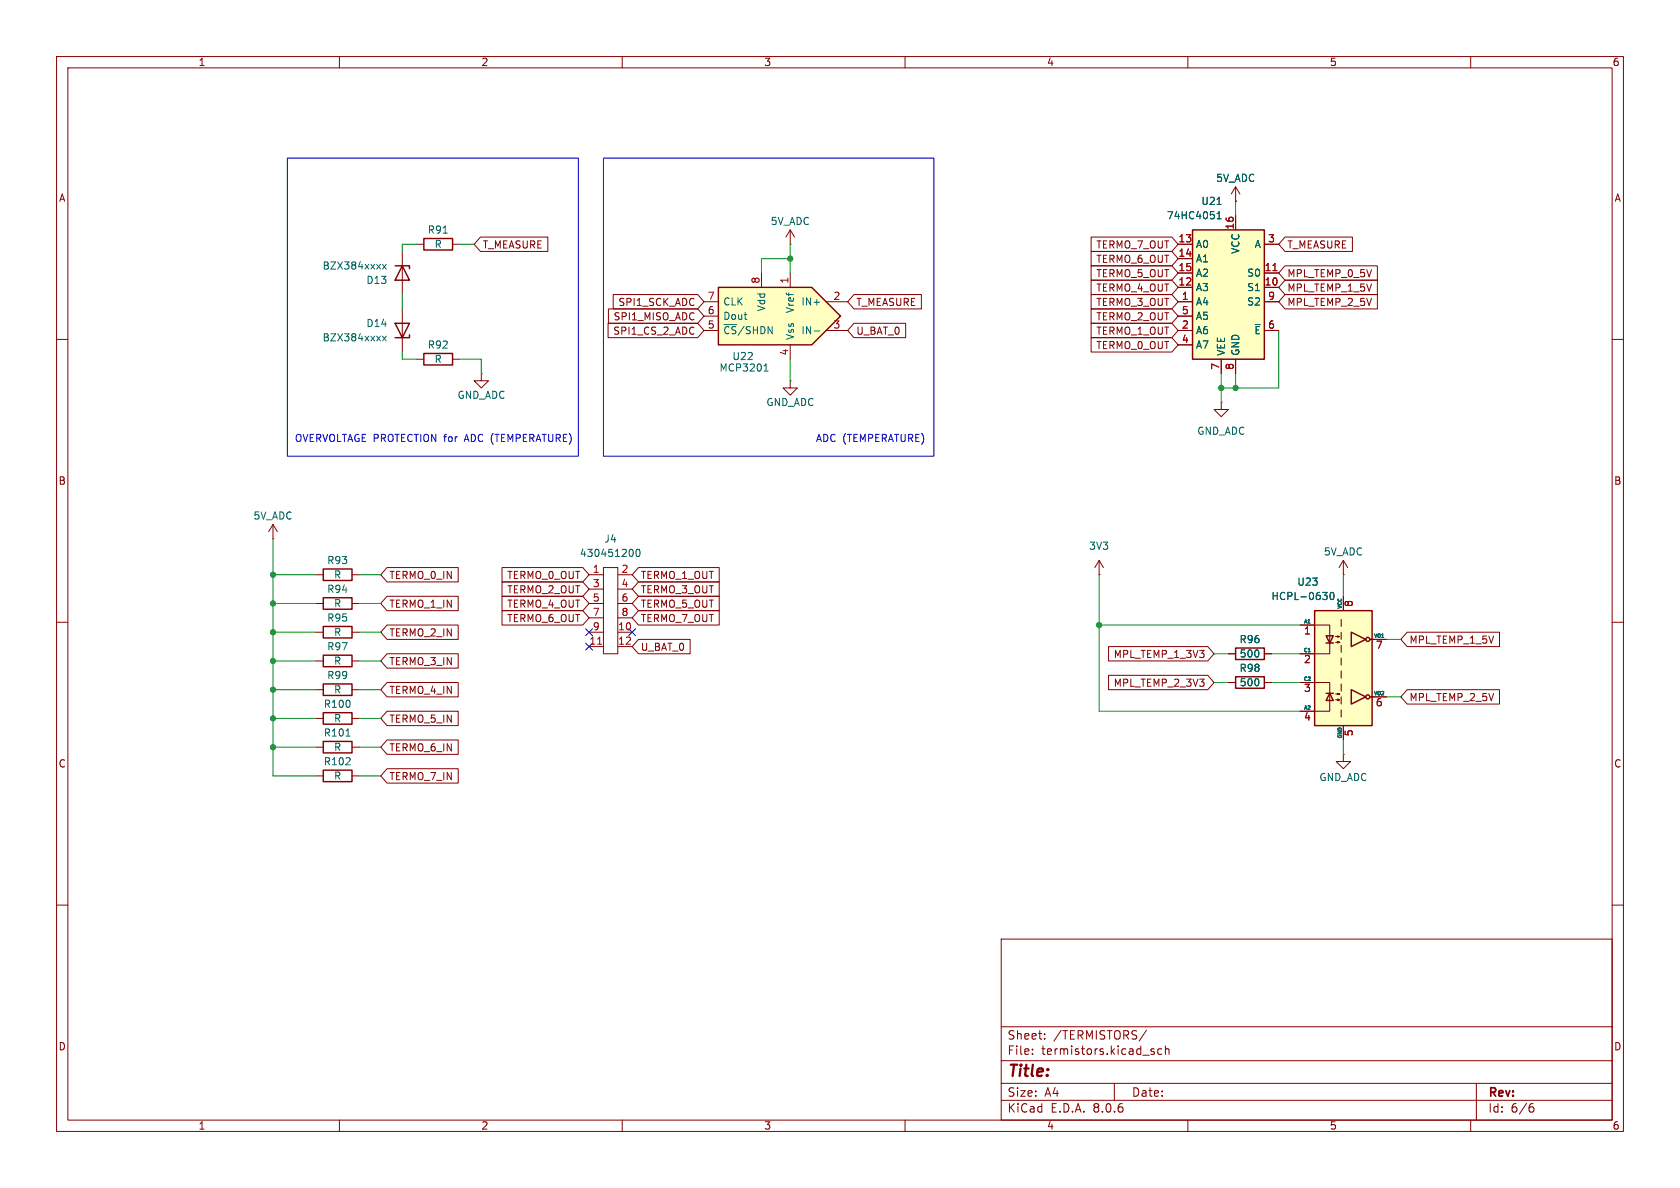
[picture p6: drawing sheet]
<svg xmlns="http://www.w3.org/2000/svg" width="297mm" height="210mm" viewBox="0 0 297 210" stroke-linecap="round" stroke-linejoin="round" font-family="sans-serif">
<g fill="none" stroke="#840000" stroke-width=".18">
<path d="M10 10h277v190h-277zM12 12h273v186h-273zM60 10v2M110 10v2M160 10v2M210 10v2M260 10v2M10 60h2M285 60h2M10 110h2M285 110h2M237.5 133.4v1.2h1.3l-1.3 1.3-1.3-1.3h1.3"/>
<path d="M237.5 133.4h.1M10 160h2M285 160h2M177 166h108v32h-108zM60 198v2M110 198v2M160 198v2M177 194.5h108M177 191.5h108M177 187.5h108M177 181.5h108M182.5 186.3v.1"/>
<path d="M182.5 185.5v.1M184.7 183.6v.1M184.7 182.8v.1M197 191.5v3M202.7 182.1l-1.3 2M203.7 185.9l.3 .1 .1 .2-.2 .2h-.3M203.7 185.4l.3 .1M205.4 185.5l-.4-.1-.3 .3v.4l.1 .2h.6M206 185.5l.2-.1 .4 .1 .1 .9M206 184.9v1.5M210 198v2M260 198v2"/>
<path d="M261 191.5v6.5M270.6 195.7h.3l.3 .3-.1 .5-.5 .1M271 195.1l-.4 .1"/>
</g>
<path d="M232.4 108h10.2v20.3h-10.2z" fill="#ffffc2"/>
<g fill="none" stroke="#840000" stroke-width=".25">
<path d="M57.1 105.7h5.1v2h-5.1zM57.1 115.8h5.1v2.1h-5.1zM232.4 108h10.2v20.3h-10.2zM234.4 112.4h1.3l-.6 1.3zM234.4 113.7h1.3M238.9 111.8l2.5 1.2-2.5 1.3zM242.2 113h.6M57.1 120.9h5.1v2h-5.1zM57.1 126h5.1v2h-5.1zM234.4 122.6h1.3M235.1 122.6l.6 1.2h-1.3zM238.9 121.9l2.5 1.3-2.5 1.3z"/>
<path d="M242.2 123.2h.5"/>
<circle cx="241.8" cy="113" r=".36"/>
<circle cx="241.8" cy="123.2" r=".36"/>
</g>
<g fill="none" stroke="#840000" stroke-width=".18">
<path d="M55.9 106.7h1.2M55.9 116.8h1.2M62.2 106.7h1.3M62.2 116.8h1.3M229.9 110.5h2.5M229.9 115.6h2.5M232.5 110.5h2.6v3.3M235.1 113.7v1.9h-2.6M236.1 113.5h.8l-.4 .2v-.3l.4 .1M236.1 112.5h.8l-.4 .1v-.2l.4 .1M237.1 109.5v1.2M237.1 111.8v1.2"/>
<path d="M237.1 114v1.3M237.1 116.3v1.3M237.1 118.6v1.3M237.5 105.4v2.6M242.6 113h2.5M55.9 121.9h1.2M55.9 127h1.2M62.2 121.9h1.3M62.2 127h1.3M229.9 120.7h2.5M229.9 125.7h2.5M232.5 120.7h2.6v3.3"/>
<path d="M235.1 123.8v1.9h-2.6M236.1 123.7h.8l-.4 .1v-.2l.4 .1M236.1 122.7h.8l-.4 .1v-.2l.4 .1M237.1 120.9v1.3M237.1 123.2v1.3M237.1 125.5v1.2M237.5 128.3v2.5M242.6 123.2h2.5"/>
</g>
<path d="M231.3 115.2h.3M233.8 104.7h.8l-.4 .5M234.4 105.2l.2 .2v.3l-.2 .3M235.2 104.8l.2-.1a.68 .68 0 0 1 .5 .7 .68 .68 0 0 1-.5 .6l-.2-.1-.1-.4z" fill="none" stroke="#006464" stroke-width=".18"/>
<path d="M210.8 40.6h12.7v22.9h-12.7z" fill="#ffffc2"/>
<path d="M69.8 57.2h2.6l-1.3 2.5zM72.4 59.2v.5h-2.6M74.9 42.2h5.1v2h-5.1zM210.8 40.6h12.7v22.9h-12.7zM74.9 62.5h5.1v2h-5.1zM57.1 100.6h5.1v2h-5.1z" fill="none" stroke="#840000" stroke-width=".25"/>
<g fill="none" stroke="#840000" stroke-width=".18">
<path d="M218.4 35.6h.1M218.4 33v2.6M218.4 38.1v2.5M218.4 33l-.7 1.3M218.4 33l.8 1.3M71.1 54.6v7.6M73.7 43.2h1.2M80 43.2h1.3M208.3 53.3h2.5M208.3 50.8h2.5M208.3 48.3h2.5M208.3 43.2h2.5"/>
<path d="M208.3 45.7h2.5M208.3 58.4h2.5M208.3 55.9h2.5M223.5 53.3h2.6M223.5 50.8h2.6M223.5 48.3h2.6M223.5 43.2h2.6M223.5 58.4h2.6M73.7 63.5h1.2M80 63.5h1.3M85.1 66v1.3h1.3l-1.3 1.3-1.3-1.3h1.3M85.1 66h.1"/>
<path d="M139.7 67.3v1.3h1.3l-1.3 1.3-1.3-1.3h1.3M139.7 67.3h.1M208.3 61h2.5M215.9 71.1v1.3h1.3l-1.3 1.3-1.3-1.3h1.3M215.9 71.1h.1M215.9 63.5v2.5M218.4 63.5v2.5M48.3 95.3h.1M48.3 92.7l-.8 1.3M48.3 92.7v2.6M48.3 92.7l.7 1.3M194.3 99.1l-.8 1.2"/>
<path d="M194.3 99.1v2.5M194.3 99.1l.8 1.2M237.5 99.1l.8 1.2M237.5 99.1v2.5M237.5 99.1l-.8 1.2M55.9 101.6h1.2M62.2 101.6h1.3M194.3 101.6h.1M237.5 101.6h.1"/>
</g>
<path d="M225 47.8h.8" fill="none" stroke="#a90000" stroke-width=".18"/>
<path d="M215.2 36.1h.7M215.2 38.7h.7M215.2 37.8l.3-.4v1.3M67.6 59.4l.7 .9M68.3 59.4l-.7 .9M78.3 41.2h.8M221.9 57.4h.9" fill="none" stroke="#006464" stroke-width=".18"/>
<path d="M127 50.8h16.5l5.1 5.1-5.1 5.1h-16.5z" fill="#ffffc2"/>
<path d="M69.8 47h2.6v.5M71.1 47l1.3 2.5h-2.6zM127 50.8h16.5l5.1 5.1-5.1 5.1h-16.5zM57.1 110.7h5.1v2.1h-5.1zM218.4 119.6h5.1v2.1h-5.1zM218.4 114.6h5.1v2h-5.1zM57.1 131.1h5.1v2h-5.1zM57.1 136.1h5.1v2.1h-5.1z" fill="none" stroke="#840000" stroke-width=".25"/>
<g fill="none" stroke="#840000" stroke-width=".18">
<path d="M218.4 35.6h.1M218.4 38.1v2.5M71.1 44.5v7.6M84.9 41.9h11.9v2.6h-11.9l-1.1-1.3zM107.5 57.1h15.8l1.2 1.3-1.2 1.3h-15.8zM107.6 54.6h15.7l1.2 1.3-1.2 1.3h-15.7zM108.4 52.1h14.9l1.2 1.2-1.2 1.3h-14.9zM124.5 53.3h2.5M124.5 58.4h2.5M124.5 55.9h2.5M134.6 48.3v2.5M139.7 43.2h.1"/>
<path d="M139.7 40.6v2.6M139.7 48.3v2.5M139.7 40.6l-.8 1.3M139.7 40.6l.8 1.3M146 53.3h3.9M146 58.4h3.9M151 52.1h11.9v2.5h-11.9l-1.1-1.3zM151 57.1h9.1v2.6h-9.1l-1.1-1.3zM192.9 44.4h14.3l1.1 1.3-1.1 1.3h-14.3zM192.9 47h14.3l1.1 1.3-1.1 1.2h-14.3zM192.9 41.9h14.3l1.1 1.3-1.1 1.3h-14.3zM192.9 52.1h14.3l1.1 1.2-1.1 1.3h-14.3z"/>
<path d="M192.9 49.5h14.3l1.1 1.3-1.1 1.3h-14.3zM192.9 57.1h14.3l1.1 1.3-1.1 1.3h-14.3zM192.9 54.6h14.3l1.1 1.3-1.1 1.3h-14.3zM192.9 59.7h14.3l1.1 1.3-1.1 1.2h-14.3zM208.3 53.3h2.5M208.3 58.4h2.5M208.3 55.9h2.5M208.3 50.8h2.5M208.3 48.3h2.5M208.3 43.2h2.5M208.3 45.7h2.5M223.5 53.3h2.6"/>
<path d="M223.5 58.4h2.6M223.5 50.8h2.6M223.5 48.3h2.6M223.5 43.2h2.6M227.2 49.5h16.3v2.6h-16.3l-1.1-1.3zM227.2 47h16.3v2.5h-16.3l-1.1-1.2zM227.2 52.1h16.3v2.5h-16.3l-1.1-1.3zM227.2 41.9h11.9v2.6h-11.9l-1.1-1.3zM139.7 61v2.5M208.3 61h2.5M215.9 63.5v2.5M218.4 63.5v2.5"/>
<path d="M55.9 111.8h1.2M62.2 111.8h1.3M68.4 110.5h12.6v2.5h-12.6l-1.1-1.2zM68.4 115.6h12.6v2.5h-12.6l-1.1-1.3zM68.4 105.4h12.6v2.6h-12.6l-1.1-1.3zM68.4 100.3h12.6v2.6h-12.6l-1.1-1.3zM88.8 107.9h14.2l1.1 1.3-1.1 1.3h-14.2zM88.8 100.3h14.2l1.1 1.3-1.1 1.3h-14.2zM88.8 102.9h14.2l1.1 1.2-1.1 1.3h-14.2zM88.8 105.4h14.2l1.1 1.3-1.1 1.3h-14.2zM104.1 101.6h2.6M104.1 111.8h2.6"/>
<path d="M104.1 114.3h2.6M104.1 104.1h2.6M104.1 106.7h2.6M104.1 109.2h2.6M106.7 100.3h2.5v15.3h-2.5zM109.2 101.6h2.6M109.2 111.8h2.6M109.2 114.3h2.6M109.2 104.1h2.6M109.2 106.7h2.6M109.2 109.2h2.6M112.9 105.4h14.2v2.6h-14.2l-1.1-1.3z"/>
<path d="M112.9 113h9.1v2.6h-9.1l-1.1-1.3zM112.9 100.3h14.2v2.6h-14.2l-1.1-1.3zM112.9 102.9h14.2v2.5h-14.2l-1.1-1.3zM112.9 107.9h14.2v2.6h-14.2l-1.1-1.3zM196 114.3h17.5l1.1 1.3-1.1 1.2h-17.5zM196 119.4h17.5l1.1 1.3-1.1 1.2h-17.5zM217.2 115.6h1.2M223.5 115.6h1.3M229.9 115.6h2.5M229.9 110.5h2.5M237.5 105.4v2.6M242.6 113h2.5"/>
<path d="M248.8 111.8h16.3v2.5h-16.3l-1.2-1.3zM55.9 132.1h1.2M55.9 137.2h1.2M62.2 132.1h1.3M62.2 137.2h1.3M68.4 135.9h12.6v2.5h-12.6l-1.1-1.2zM68.4 125.7h12.6v2.6h-12.6l-1.1-1.3zM68.4 130.8h12.6v2.6h-12.6l-1.1-1.3zM68.4 120.6h12.6v2.6h-12.6l-1.1-1.3zM217.2 120.7h1.2M223.5 120.7h1.3M229.9 120.7h2.5"/>
<path d="M229.9 125.7h2.5M237.5 128.3v2.5M242.6 123.2h2.5M248.8 121.9h16.3v2.6h-16.3l-1.2-1.3z"/>
</g>
<g fill="none" stroke="#006464" stroke-width=".18">
<path d="M215.2 36.1h.7M215.2 38.7h.7M215.2 37.8l.3-.4v1.3M67.6 46.7l.7 .9M68.3 46.7l-.7 .9M143.9 58.5h1M221.9 57.4h.9M135.1 65.6h.7M135.2 64.6l.2-.3v1.3M111.8 97.2l.1 .4-.1 .7M112.5 97.2l.2-.1a.68 .68 0 0 1 .5 .6 .68 .68 0 0 1-.5 .7l-.2-.2-.1-.3zM231.3 115.2h.3"/>
<path d="M233.8 104.7h.8l-.4 .5M234.4 105.2l.2 .2v.3l-.2 .3M235.2 104.8l.2-.1a.68 .68 0 0 1 .5 .7 .68 .68 0 0 1-.5 .6l-.2-.1-.1-.4zM61.2 130.1h.7"/>
</g>
<path d="M225 47.8h.8M105.7 113.9h.7" fill="none" stroke="#a90000" stroke-width=".18"/>
<path d="M50.8 27.9h51.4v52.7h-51.4zM106.7 27.9h58.4v52.7h-58.4z" fill="none" stroke="#0000c2" stroke-width=".18"/>
<g fill="none" stroke="#009600" stroke-width=".18">
<path d="M218.4 35.6v2.5M71.1 52.1v2.5M73.7 43.2h-2.6v1.3M81.3 43.2h2.5M139.7 43.2v5.1M139.7 45.7h-5.1v2.6M226.1 58.4v10.2h-10.2M71.1 62.2v1.3h2.6M81.3 63.5h3.8v2.5M139.7 63.5v3.8M215.9 66v5.1M218.4 66v2.6"/>
<path d="M48.3 95.3v41.9h7.6M48.3 111.8h7.6M48.3 116.8h7.6M48.3 106.7h7.6M48.3 101.6h7.6M63.5 111.8h3.8M63.5 116.8h3.8M63.5 106.7h3.8M63.5 101.6h3.8M194.3 110.5h35.6M194.3 101.6v24.1h35.6M214.6 115.6h2.6"/>
<path d="M224.8 115.6h5.1M237.5 101.6v3.8M245.1 113h2.5M48.3 127h7.6M48.3 132.1h7.6M48.3 121.9h7.6M63.5 127h3.8M63.5 132.1h3.8M63.5 137.2h3.8M63.5 121.9h3.8M214.6 120.7h2.6M224.8 120.7h5.1"/>
<path d="M237.5 130.8v2.6M245.1 123.2h2.5"/>
</g>
<path d="M103.5 113.7l1.2 1.2M103.5 111.2l1.2 1.2M104.7 113.7l-1.2 1.2M104.7 111.2l-1.2 1.2M111.2 111.2l1.2 1.2M112.4 111.2l-1.2 1.2" fill="none" stroke="#000084" stroke-width=".18"/>
<g fill="#009600" stroke="#009600" stroke-width=".18">
<circle cx="48.3" cy="127" r=".46"/>
<circle cx="48.3" cy="121.9" r=".46"/>
<circle cx="48.3" cy="116.8" r=".46"/>
<circle cx="48.3" cy="111.8" r=".46"/>
<circle cx="48.3" cy="132.1" r=".46"/>
<circle cx="194.3" cy="110.5" r=".46"/>
<circle cx="218.4" cy="68.6" r=".46"/>
<circle cx="215.9" cy="68.6" r=".46"/>
<circle cx="139.7" cy="45.7" r=".46"/>
<circle cx="48.3" cy="106.7" r=".46"/>
<circle cx="48.3" cy="101.6" r=".46"/>
</g>
<text font-size="2.8" fill="#840000" x="178" y="190.9">Title:</text>
<g font-size="2.1" fill="#840000">
<text x="178" y="184">Sheet:</text>
<text x="186.2" y="184">/TERMISTORS/</text>
<text x="178" y="186.7">File:</text>
<text x="184.1" y="186.7">termistors.kicad_sch</text>
<text x="178" y="196.9">KiCad</text>
<text x="178" y="194.1">Size:</text>
<text x="184.7" y="194.1">A4</text>
<text x="185.7" y="196.9">E.D.A.</text>
<text x="193.3" y="196.9">8.0.6</text>
<text x="200" y="194.1">Date:</text>
<text x="263" y="194.3">Rev:</text>
<text x="263" y="196.9">Id:</text>
<text x="267.1" y="196.9">6/6</text>
</g>
<g font-size="1.8" fill="#840000">
<text x="35" y="11.9">1</text>
<text x="85" y="11.9">2</text>
<text x="135" y="11.9">3</text>
<text x="185" y="11.9">4</text>
<text x="235" y="11.9">5</text>
<text x="285" y="11.9">6</text>
<text x="10.3" y="35.9">A</text>
<text x="285.3" y="35.9">A</text>
<text x="85.2" y="44.1">T_MEASURE</text>
<text x="193.7" y="46.7">TERMO_6_OUT</text>
<text x="193.7" y="44.1">TERMO_7_OUT</text>
<text x="227.5" y="44.1">T_MEASURE</text>
<text x="193.7" y="49.2">TERMO_5_OUT</text>
<text x="193.7" y="51.8">TERMO_4_OUT</text>
<text x="227.5" y="51.8">MPL_TEMP_1_5V</text>
<text x="227.5" y="49.2">MPL_TEMP_0_5V</text>
<text x="108.3" y="59.4">SPI1_CS_2_ADC</text>
<text x="108.4" y="56.8">SPI1_MISO_ADC</text>
<text x="109.2" y="54.3">SPI1_SCK_ADC</text>
<text x="151.3" y="54.3">T_MEASURE</text>
<text x="151.3" y="59.4">U_BAT_0</text>
<text x="193.7" y="54.3">TERMO_3_OUT</text>
<text x="193.7" y="59.4">TERMO_1_OUT</text>
<text x="193.7" y="56.8">TERMO_2_OUT</text>
<text x="227.5" y="54.3">MPL_TEMP_2_5V</text>
<text x="193.7" y="61.9">TERMO_0_OUT</text>
<text x="10.3" y="85.9">B</text>
<text x="285.3" y="85.9">B</text>
<text x="68.7" y="107.6">TERMO_1_IN</text>
<text x="68.7" y="102.6">TERMO_0_IN</text>
<text x="89.6" y="102.6">TERMO_0_OUT</text>
<text x="89.6" y="105.1">TERMO_2_OUT</text>
<text x="89.6" y="107.6">TERMO_4_OUT</text>
<text x="113.2" y="107.6">TERMO_5_OUT</text>
<text x="113.2" y="102.6">TERMO_1_OUT</text>
<text x="113.2" y="105.1">TERMO_3_OUT</text>
<text x="68.7" y="112.7">TERMO_2_IN</text>
<text x="89.6" y="110.2">TERMO_6_OUT</text>
<text x="113.2" y="110.2">TERMO_7_OUT</text>
<text x="249.1" y="114">MPL_TEMP_1_5V</text>
<text x="68.7" y="117.8">TERMO_3_IN</text>
<text x="113.2" y="115.3">U_BAT_0</text>
<text x="196.8" y="116.5">MPL_TEMP_1_3V3</text>
<text x="68.7" y="122.9">TERMO_4_IN</text>
<text x="196.8" y="121.6">MPL_TEMP_2_3V3</text>
<text x="249.1" y="124.1">MPL_TEMP_2_5V</text>
<text x="68.7" y="128">TERMO_5_IN</text>
<text x="10.3" y="135.9">C</text>
<text x="68.7" y="133">TERMO_6_IN</text>
<text x="285.3" y="135.9">C</text>
<text x="68.7" y="138.1">TERMO_7_IN</text>
<text x="10.3" y="185.9">D</text>
<text x="285.3" y="185.9">D</text>
<text x="35" y="199.9">1</text>
<text x="85" y="199.9">2</text>
<text x="135" y="199.9">3</text>
<text x="185" y="199.9">4</text>
<text x="235" y="199.9">5</text>
<text x="285" y="199.9">6</text>
</g>
<g font-size="1.8" fill="#006464">
<text x="214.9" y="32.4">5V_ADC</text>
<text x="75.5" y="41.5">R91</text>
<text x="136.2" y="40">5V_ADC</text>
<text x="206.2" y="39">74HC4051</text>
<text x="212.3" y="36.4">U21</text>
<text x="56.9" y="47.9">BZX384xxxx</text>
<text x="76.7" y="44">R</text>
<text x="211.3" y="44">A0</text>
<text x="211.3" y="46.6">A1</text>
<text x="219.3" y="45" transform="rotate(-90 219.3 45)">VCC</text>
<text x="221.7" y="44">A</text>
<text x="64.7" y="50.4">D13</text>
<text x="211.3" y="51.7">A3</text>
<text x="211.3" y="49.1">A2</text>
<text x="220.4" y="51.7">S1</text>
<text x="220.4" y="49.1">S0</text>
<text x="64.7" y="58">D14</text>
<text x="127.8" y="59.3">~{CS}/SHDN</text>
<text x="127.8" y="56.7">Dout</text>
<text x="127.8" y="54.2">CLK</text>
<text x="135.5" y="55.2" transform="rotate(-90 135.5 55.2)">Vdd</text>
<text x="140.6" y="55.5" transform="rotate(-90 140.6 55.5)">Vref</text>
<text x="141.6" y="54.2">IN+</text>
<text x="141.6" y="59.3">IN-</text>
<text x="211.3" y="54.2">A4</text>
<text x="211.3" y="59.3">A6</text>
<text x="211.3" y="56.7">A5</text>
<text x="220.4" y="54.2">S2</text>
<text x="221.7" y="59.3">~{E}</text>
<text x="56.9" y="60.6">BZX384xxxx</text>
<text x="75.5" y="61.8">R92</text>
<text x="76.7" y="64.4">R</text>
<text x="127.1" y="65.9">MCP3201</text>
<text x="129.4" y="63.9">U22</text>
<text x="140.6" y="60.2" transform="rotate(-90 140.6 60.2)">Vss</text>
<text x="211.3" y="61.8">A7</text>
<text x="216.8" y="63" transform="rotate(-90 216.8 63)">VEE</text>
<text x="219.3" y="63" transform="rotate(-90 219.3 63)">GND</text>
<text x="80.8" y="70.7">GND_ADC</text>
<text x="135.4" y="72">GND_ADC</text>
<text x="211.6" y="77.1">GND_ADC</text>
<text x="44.7" y="92">5V_ADC</text>
<text x="57.7" y="99.9">R93</text>
<text x="102.4" y="98.7">430451200</text>
<text x="106.8" y="96.1">J4</text>
<text x="192.5" y="97.4">3V3</text>
<text x="233.9" y="98.4">5V_ADC</text>
<text x="57.7" y="105">R94</text>
<text x="59" y="107.5">R</text>
<text x="59" y="102.5">R</text>
<text x="224.7" y="106.3">HCPL-0630</text>
<text x="229.2" y="103.7">U23</text>
<text x="57.7" y="110.1">R95</text>
<text x="59" y="112.6">R</text>
<text x="219" y="113.9">R96</text>
<text x="57.7" y="115.2">R97</text>
<text x="59" y="117.7">R</text>
<text x="219" y="119">R98</text>
<text x="219.1" y="116.4">500</text>
<text x="57.1" y="125.3">R100</text>
<text x="57.7" y="120.2">R99</text>
<text x="59" y="122.8">R</text>
<text x="219.1" y="121.5">500</text>
<text x="57.1" y="130.4">R101</text>
<text x="59" y="127.9">R</text>
<text x="57.1" y="135.5">R102</text>
<text x="59" y="132.9">R</text>
<text x="59" y="138">R</text>
<text x="233.2" y="138.3">GND_ADC</text>
</g>
<g font-size="1.8" fill="#a90000">
<text x="218.2" y="40.7" transform="rotate(-90 218.2 40.7)">16</text>
<text x="208.2" y="42.9">13</text>
<text x="208.2" y="45.5">14</text>
<text x="224.1" y="42.9">3</text>
<text x="125" y="53.1">7</text>
<text x="134.4" y="50.2" transform="rotate(-90 134.4 50.2)">8</text>
<text x="139.4" y="50.2" transform="rotate(-90 139.4 50.2)">1</text>
<text x="147.2" y="53.1">2</text>
<text x="208.2" y="50.5">12</text>
<text x="208.2" y="48">15</text>
<text x="208.8" y="53.1">1</text>
<text x="223.5" y="50.5">10</text>
<text x="223.5" y="48">11</text>
<text x="224.1" y="53.1">9</text>
<text x="125" y="58.2">5</text>
<text x="125" y="55.6">6</text>
<text x="147.2" y="58.2">3</text>
<text x="208.8" y="58.2">2</text>
<text x="208.8" y="55.6">5</text>
<text x="224.1" y="58.2">6</text>
<text x="139.4" y="62.9" transform="rotate(-90 139.4 62.9)">4</text>
<text x="208.8" y="60.7">4</text>
<text x="215.6" y="65.5" transform="rotate(-90 215.6 65.5)">7</text>
<text x="218.2" y="65.5" transform="rotate(-90 218.2 65.5)">8</text>
<text x="104.7" y="101.3">1</text>
<text x="109.8" y="101.3">2</text>
<text x="104.7" y="103.9">3</text>
<text x="104.7" y="106.4">5</text>
<text x="109.8" y="103.9">4</text>
<text x="109.8" y="106.4">6</text>
<text x="239.5" y="107.4" transform="rotate(-90 239.5 107.4)">8</text>
<text x="104.7" y="109">7</text>
<text x="104.7" y="111.5">9</text>
<text x="109.2" y="111.5">10</text>
<text x="109.8" y="109">8</text>
<text x="230.4" y="112.5">1</text>
<text x="104.1" y="114">11</text>
<text x="109.2" y="114">12</text>
<text x="230.4" y="117.6">2</text>
<text x="243.1" y="115">7</text>
<text x="230.4" y="122.6">3</text>
<text x="243.1" y="125.2">6</text>
<text x="230.4" y="127.7">4</text>
<text x="239.5" y="130.2" transform="rotate(-90 239.5 130.2)">5</text>
</g>
<g font-size="1.8" fill="#0000c2">
<text x="52" y="78.3">OVERVOLTAGE PROTECTION for</text>
<text x="82.4" y="78.3">ADC (TEMPERATURE)</text>
<text x="144.1" y="78.3">ADC (TEMPERATURE)</text>
</g>
<g font-size=".9" fill="#006464">
<text x="237.2" y="107.8" transform="rotate(-90 237.2 107.8)">VCC</text>
<text x="230.4" y="110.2">A1</text>
<text x="242.8" y="112.8">VO1</text>
<text x="230.4" y="115.3">C1</text>
<text x="230.4" y="120.4">C2</text>
<text x="230.4" y="125.5">A2</text>
<text x="242.8" y="122.9">VO2</text>
<text x="237.2" y="130.7" transform="rotate(-90 237.2 130.7)">GND</text>
</g>
</svg>
